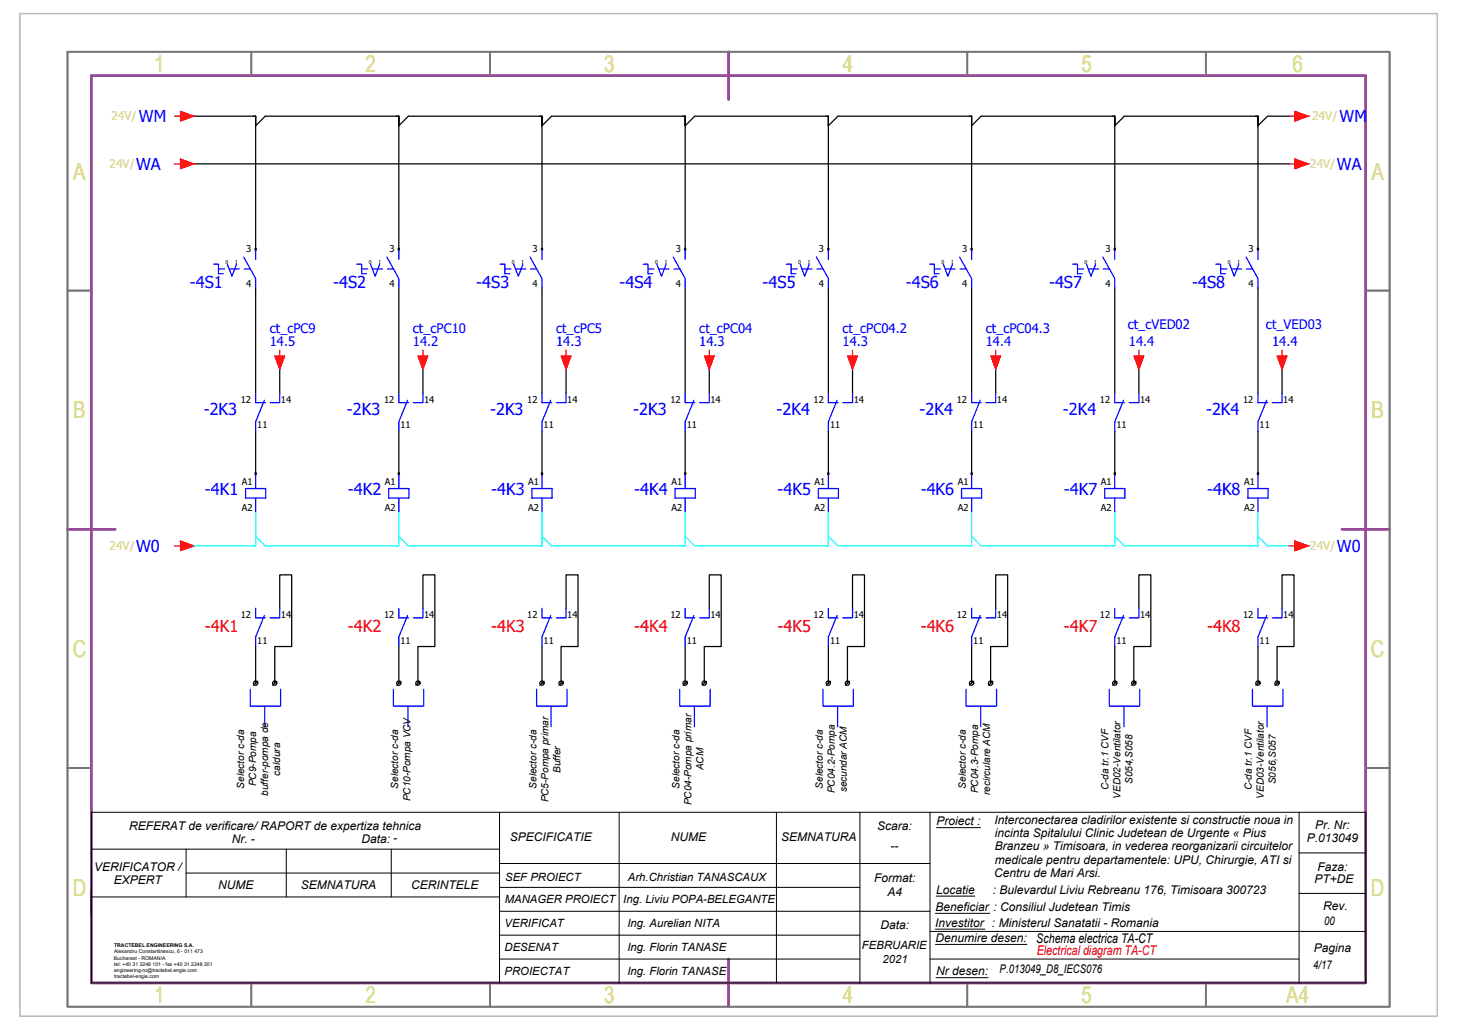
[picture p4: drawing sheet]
<svg xmlns="http://www.w3.org/2000/svg" width="297mm" height="210mm" viewBox="0 0 297 210" stroke-linecap="round" stroke-linejoin="round" font-family="sans-serif">
<!-- layer: CP_LINENORM -->
<path d="M4 2.8h289v204.3h-289z" fill="none" stroke="#bababa" stroke-width=".25"/>
<!-- layer: CP_FRAME -->
<path d="M18.6 15.4h259.8v184.9h-259.8zM148.5 10.6v9.7M13.8 107.9h9.7M273.6 107.9h9.7M148.5 195.4v9.8" fill="none" stroke="#954a95" stroke-width=".51"/>
<!-- layer: CP_FRREF -->
<g fill="none" stroke="#767676" stroke-width=".36">
<path d="M13.8 10.6h269.5v194.6h-269.5zM51.2 10.6v4.8M99.9 10.6v4.8M197.2 10.6v4.8M245.8 10.6v4.8M13.8 59.2h4.8M278.4 59.2h4.9M13.8 156.5h4.8M278.4 156.5h4.9M51.2 200.3v4.9M99.9 200.3v4.9M197.2 200.3v4.9"/>
<path d="M245.8 200.3v4.9"/>
</g>
<!-- layer: c_cartus text -->
<g fill="none" stroke="#000" stroke-width=".2">
<path d="M18.6 176.7v9.7M18.6 173.1h83.2M37.9 173.1v9.7M37.9 177.9h63.9M58.4 173.1v9.7M79.8 173.1v9.7M101.8 176h87.8M101.8 165.5v34.8M126.2 165.5v34.8M158.3 165.5v34.8M175.3 165.5v34.8M189.6 165.5v34.8"/>
<path d="M190.9 168.7h9M264.8 165.5v34.8M264.8 173.8h13.6M278.4 165.5h-259.8v34.8h259.8M18.6 182.8h83.2M101.8 180.8h73.5M101.8 185.7h87.8M101.8 190.6h73.5M101.8 195.4h73.5M189.6 189.8h88.8M189.6 195.4h75.2M190.7 189.3h10.1"/>
<path d="M190.7 186.1h11.1M190.7 192.5h18.6M190.8 199.2h10.7M190.8 182.6h7.9M264.8 182.1h13.6"/>
</g>
<!-- layer: a_has_UPU -->
<path d="M278.4 165.5v34.8" fill="none" stroke="#000" stroke-width=".2"/>
<!-- layer: EPLAN311 -->
<g fill="none" stroke="#0ff" stroke-width=".25">
<path d="M39.5 111.2h12.6M51.6 111.2h.5v-1.9l2 1.9h27.2M52.1 104.4v4.9M80.8 111.2h.5v-1.9l2 1.9h27.2M81.3 104.4v4.9M110 111.2h.5v-1.9l1.9 1.9h27.3M110.5 104.4v4.9M139.2 111.2h.5v-1.9l1.9 1.9h27.3M139.7 104.4v4.9M168.4 111.2h.5v-1.9l1.9 1.9h27.3M168.9 104.4v4.9M197.6 111.2h.5v-1.9l1.9 1.9h27.3"/>
<path d="M198.1 104.4v4.9M226.8 111.2h.5v-1.9l1.9 1.9h27.3M227.3 104.4v4.9M256 111.2h.5v-1.9l1.9 1.9h5.6M256.5 104.4v4.9"/>
</g>
<g fill="#f00" stroke="#f00" stroke-width=".2">
<path d="M56.1 72.6h1.9l-1 2.6z"/>
<path d="M85.2 72.6h2l-1 2.6z"/>
<path d="M114.4 72.6h2l-1 2.6z"/>
<path d="M143.6 72.6h2l-1 2.6z"/>
<path d="M172.8 72.6h2l-1 2.6z"/>
<path d="M202 72.6h2l-1 2.6z"/>
<path d="M231.2 72.6h2l-1 2.6z"/>
<path d="M260.4 72.6h1.9l-.9 2.6z"/>
<path d="M264 22.7l2.7 1h-2.7zM264 23.7v1l2.7-1z"/>
<path d="M264 32.4l2.7 1h-2.7zM264 33.4v1l2.7-1z"/>
<path d="M264 110.3l2.7 .9h-2.7zM264 111.2v1l2.7-1z"/>
<path d="M36.8 22.7l2.7 1h-2.7zM36.8 23.7v1l2.7-1z"/>
<path d="M36.8 32.4l2.7 1h-2.7zM36.8 33.4v1l2.7-1z"/>
<path d="M36.8 110.3l2.7 .9h-2.7zM36.8 111.2v1l2.7-1z"/>
</g>
<g fill="none" stroke="#f00" stroke-width=".25">
<path d="M35.6 23.7h1.2M35.6 33.4h1.2M36.8 22.7l2.7 1-2.7 1zM36.8 32.4l2.7 1-2.7 1zM262.8 23.7h1.2M262.8 33.4h1.2M264 22.7l2.7 1-2.7 1zM264 32.4l2.7 1-2.7 1zM56.1 72.6h1.9l-1 2.6zM57 71.3v1.3M85.2 72.6h2l-1 2.6zM86.2 71.3v1.3"/>
<path d="M114.4 72.6h2l-1 2.6zM115.4 71.3v1.3M143.6 72.6h2l-1 2.6zM144.6 71.3v1.3M172.8 72.6h2l-1 2.6zM173.8 71.3v1.3M202 72.6h2l-1 2.6zM203 71.3v1.3M231.2 72.6h2l-1 2.6zM232.2 71.3v1.3M260.4 72.6h1.9l-.9 2.6zM261.4 71.3v1.3"/>
<path d="M35.6 111.2h1.2M36.8 110.3l2.7 .9-2.7 1zM262.8 111.2h1.2M264 110.3l2.7 .9-2.7 1z"/>
</g>
<!-- layer: 0 -->
<g fill="none" stroke="#000" stroke-width=".25">
<path d="M39.5 33.4h223.3M39.5 23.7h12.6M81.3 23.7h-27.2l-2 1.9v-1.9v27.2M110.5 23.7h-27.2l-2 1.9v-1.9v27.2M139.7 23.7h-27.3l-1.9 1.9v-1.9v27.2M168.9 23.7h-27.3l-1.9 1.9v-1.9v27.2M198.1 23.7h-27.3l-1.9 1.9v-1.9v27.2M227.3 23.7h-27.3l-1.9 1.9v-1.9v27.2M256.5 23.7h-27.3l-1.9 1.9v-1.9v27.2M262.8 23.7h-4.4l-1.9 1.9v-1.9v27.2M52.1 58.7v21.4M81.3 58.7v21.4"/>
<path d="M110.5 58.7v21.4M139.7 58.7v21.4M168.9 58.7v21.4M198.1 58.7v21.4M227.3 58.7v21.4M256.5 58.7v21.4M57 75.2v4.9M86.2 75.2v4.9M115.4 75.2v4.9M144.6 75.2v4.9M173.8 75.2v4.9M203 75.2v4.9"/>
<path d="M232.2 75.2v4.9M261.4 75.2v4.9M52.1 87.9v8.7M81.3 87.9v8.7M110.5 87.9v8.7M139.7 87.9v8.7M168.9 87.9v8.7M198.1 87.9v8.7M227.3 87.9v8.7M256.5 87.9v8.7M52.1 131.8v7.4M52.5 138.8l-.8 .9"/>
<path d="M56.4 138.8l-.8 .9M57 124v-6.8h2.5v14.6h-3.5v7.4M81.3 131.8v7.4M81.7 138.8l-.8 .9M85.6 138.8l-.8 .9M86.2 124v-6.8h2.5v14.6h-3.5v7.4M110.5 131.8v7.4M110.9 138.8l-.8 .9M114.8 138.8l-.8 .9M115.4 124v-6.8h2.4v14.6h-3.4v7.4M139.7 131.8v7.4M140.1 138.8l-.8 .9"/>
<path d="M144 138.8l-.8 .9M144.6 124v-6.8h2.4v14.6h-3.4v7.4M168.9 131.8v7.4M169.3 138.8l-.8 .9M173.2 138.8l-.9 .9M173.8 124v-6.8h2.4v14.6h-3.4v7.4M198.1 131.8v7.4M198.5 138.8l-.9 .9M202.4 138.8l-.9 .9M203 124v-6.8h2.4v14.6h-3.4v7.4M227.3 131.8v7.4M227.7 138.8l-.9 .9"/>
<path d="M231.6 138.8l-.9 .9M232.2 124v-6.8h2.4v14.6h-3.5v7.4M256.5 131.8v7.4M256.9 138.8l-.9 .9M260.8 138.8l-.9 .9M261.4 124v-6.8h2.4v14.6h-3.4v7.4"/>
<circle cx="52.1" cy="139.2" r=".43"/>
<circle cx="56" cy="139.2" r=".43"/>
<circle cx="81.3" cy="139.2" r=".43"/>
<circle cx="85.2" cy="139.2" r=".43"/>
<circle cx="110.5" cy="139.2" r=".43"/>
<circle cx="114.4" cy="139.2" r=".43"/>
<circle cx="139.7" cy="139.2" r=".43"/>
<circle cx="143.6" cy="139.2" r=".43"/>
<circle cx="168.9" cy="139.2" r=".43"/>
<circle cx="172.8" cy="139.2" r=".43"/>
<circle cx="198.1" cy="139.2" r=".43"/>
<circle cx="201.9" cy="139.2" r=".43"/>
<circle cx="227.3" cy="139.2" r=".43"/>
<circle cx="231.1" cy="139.2" r=".43"/>
<circle cx="256.5" cy="139.2" r=".43"/>
<circle cx="260.3" cy="139.2" r=".43"/>
</g>
<!-- layer: EPLAN100 -->
<g fill="#000">
<circle cx="52.1" cy="50.9" r=".25"/>
<circle cx="81.3" cy="50.9" r=".25"/>
<circle cx="110.5" cy="50.9" r=".25"/>
<circle cx="139.7" cy="50.9" r=".25"/>
<circle cx="168.9" cy="50.9" r=".25"/>
<circle cx="198.1" cy="50.9" r=".25"/>
<circle cx="227.3" cy="50.9" r=".25"/>
<circle cx="256.5" cy="50.9" r=".25"/>
<circle cx="52.1" cy="96.6" r=".25"/>
<circle cx="81.3" cy="96.6" r=".25"/>
<circle cx="110.5" cy="96.6" r=".25"/>
<circle cx="139.7" cy="96.6" r=".25"/>
<circle cx="168.9" cy="96.6" r=".25"/>
<circle cx="198.1" cy="96.6" r=".25"/>
<circle cx="227.3" cy="96.6" r=".25"/>
<circle cx="256.5" cy="96.6" r=".25"/>
</g>
<!-- layer: EPLAN300 -->
<g fill="none" stroke="#00f" stroke-width=".25">
<path d="M43.6 53.8h.9v2h1M44.5 54.8h1.3M46.4 53.9l.9 2.4 .9-2.4M46.8 54.8h2M49.7 52.4l2.4 4.4v1.9M49.8 54.8h1.2M52.1 50.9v2M72.8 53.8h.9v2h1M73.7 54.8h1.3M75.6 53.9l.9 2.4 .9-2.4M76 54.8h2M78.9 52.4l2.4 4.4v1.9"/>
<path d="M79 54.8h1.2M81.3 50.9v2M101.9 53.8h1v2h1M102.9 54.8h1.3M104.7 53.9l1 2.4 .9-2.4M105.2 54.8h2M108.1 52.4l2.4 4.4v1.9M108.2 54.8h1.2M110.5 50.9v2M131.1 53.8h1v2h1M132.1 54.8h1.3M133.9 53.9l1 2.4 .9-2.4"/>
<path d="M134.4 54.8h2M137.3 52.4l2.4 4.4v1.9M137.4 54.8h1.2M139.7 50.9v2M160.3 53.8h1v2h1M161.3 54.8h1.2M163.1 53.9l.9 2.4 1-2.4M163.5 54.8h2.1M166.4 52.4l2.5 4.4v1.9M166.5 54.8h1.3M168.9 50.9v2M189.5 53.8h1v2h1"/>
<path d="M190.5 54.8h1.2M192.3 53.9l.9 2.4 1-2.4M192.8 54.8h1.9M195.6 52.4l2.5 4.4v1.9M195.7 54.8h1.3M198.1 50.9v2M218.7 53.8h1v2h.9M219.7 54.8h1.2M221.5 53.9l.9 2.4 1-2.4M221.9 54.8h2M224.8 52.4l2.5 4.4v1.9M224.9 54.8h1.3"/>
<path d="M227.3 50.9v2M247.9 53.8h1v2h.9M248.9 54.8h1.2M250.7 53.9l.9 2.4 .9-2.4M251.1 54.8h2M254 52.4l2.5 4.4v1.9M254.1 54.8h1.3M256.5 50.9v2M50.1 99.6h4.1v1.9h-4.1zM52.1 80.1v2h2M52.1 96.6v3M53.9 81.6l-1.8 4.4v1.9"/>
<path d="M57 80.1v2h-1.9M79.3 99.6h4.1v1.9h-4.1zM81.3 80.1v2h2M81.3 96.6v3M83.1 81.6l-1.8 4.4v1.9M86.2 80.1v2h-1.9M108.4 99.6h4.2v1.9h-4.2zM110.5 80.1v2h2M110.5 96.6v3M112.3 81.6l-1.8 4.4v1.9M115.4 80.1v2h-2M137.6 99.6h4.1v1.9h-4.1z"/>
<path d="M139.7 80.1v2h2M139.7 96.6v3M141.5 81.6l-1.8 4.4v1.9M144.6 80.1v2h-2M166.8 99.6h4.1v1.9h-4.1zM168.9 80.1v2h2M168.9 96.6v3M170.7 81.6l-1.8 4.4v1.9M173.8 80.1v2h-2M196 99.6h4.1v1.9h-4.1zM198.1 80.1v2h2M198.1 96.6v3"/>
<path d="M199.8 81.6l-1.7 4.4v1.9M203 80.1v2h-2M225.2 99.6h4.1v1.9h-4.1zM227.3 80.1v2h1.9M227.3 96.6v3M229.1 81.6l-1.8 4.4v1.9M232.2 80.1v2h-2M254.4 99.6h4.1v1.9h-4.1zM256.5 80.1v2h1.9M256.5 96.6v3M258.2 81.6l-1.7 4.4v1.9M261.4 80.1v2h-2"/>
<path d="M52.1 101.5v2.9M81.3 101.5v2.9M110.5 101.5v2.9M139.7 101.5v2.9M168.9 101.5v2.9M198.1 101.5v2.9M227.3 101.5v2.9M256.5 101.5v2.9M52.1 124v1.9h2M53.9 125.4l-1.8 4.4v2M57 124v1.9h-1.9M81.3 124v1.9h2"/>
<path d="M83.1 125.4l-1.8 4.4v2M86.2 124v1.9h-1.9M110.5 124v1.9h2M112.3 125.4l-1.8 4.4v2M115.4 124v1.9h-2M139.7 124v1.9h2M141.5 125.4l-1.8 4.4v2M144.6 124v1.9h-2M168.9 124v1.9h2M170.7 125.4l-1.8 4.4v2M173.8 124v1.9h-2M198.1 124v1.9h2"/>
<path d="M199.8 125.4l-1.7 4.4v2M203 124v1.9h-2M227.3 124v1.9h1.9M229.1 125.4l-1.8 4.4v2M232.2 124v1.9h-2M256.5 124v1.9h1.9M258.2 125.4l-1.7 4.4v2M261.4 124v1.9h-2"/>
</g>
<!-- layer: 0 -->
<g fill="none" stroke="#00f" stroke-width=".25">
<path d="M51 140.5v3.4h6.2v-3.4M54 143.9v4.2M80.2 140.5v3.4h6.2v-3.4M83.2 143.9v4.2M109.4 140.5v3.4h6.2v-3.4M112.4 143.9v4.2M138.6 140.5v3.4h6.2v-3.4M141.6 143.9v4.2M167.8 140.5v3.4h6.2v-3.4M170.8 143.9v4.2M197 140.5v3.4h6.2v-3.4M199.9 143.9v4.2"/>
<path d="M226.2 140.5v3.4h6.2v-3.4M229.1 143.9v4.2M255.3 140.5v3.4h6.2v-3.4M258.3 143.9v4.2"/>
</g>
<g font-size="4.8" fill="#dddd6e">
<text x="31.4" y="14.7">1</text>
<text x="74.5" y="14.7">2</text>
<text x="123.2" y="14.7">3</text>
<text x="171.8" y="14.7">4</text>
<text x="220.5" y="14.6">5</text>
<text x="263.5" y="14.7">6</text>
<text x="14.9" y="36.6">A</text>
<text x="279.6" y="36.6">A</text>
<text x="14.9" y="85.2">B</text>
<text x="279.6" y="85.2">B</text>
<text x="14.8" y="133.9">C</text>
<text x="279.5" y="133.9">C</text>
<text x="14.8" y="182.6">D</text>
<text x="279.5" y="182.6">D</text>
<text x="31.4" y="204.4">1</text>
<text x="74.5" y="204.4">2</text>
<text x="123.2" y="204.4">3</text>
<text x="171.8" y="204.4">4</text>
<text x="220.5" y="204.4">5</text>
<text x="262.2" y="204.4">A4</text>
</g>
<g font-size="3.3" fill="#00f">
<text x="28.3" y="24.9">WM</text>
<text x="273.1" y="24.9">WM</text>
<text x="27.8" y="34.6">WA</text>
<text x="272.5" y="34.6">WA</text>
<text x="38.7" y="58.7">-4S1</text>
<text x="67.9" y="58.7">-4S2</text>
<text x="97.1" y="58.7">-4S3</text>
<text x="126.3" y="58.7">-4S4</text>
<text x="155.5" y="58.7">-4S5</text>
<text x="184.7" y="58.7">-4S6</text>
<text x="213.9" y="58.7">-4S7</text>
<text x="243.1" y="58.7">-4S8</text>
<text x="41.5" y="84.5">-2K3</text>
<text x="70.7" y="84.5">-2K3</text>
<text x="99.9" y="84.5">-2K3</text>
<text x="129.1" y="84.5">-2K3</text>
<text x="158.3" y="84.5">-2K4</text>
<text x="187.5" y="84.5">-2K4</text>
<text x="216.7" y="84.5">-2K4</text>
<text x="245.9" y="84.5">-2K4</text>
<text x="41.7" y="100.8">-4K1</text>
<text x="70.9" y="100.8">-4K2</text>
<text x="100.1" y="100.8">-4K3</text>
<text x="129.3" y="100.8">-4K4</text>
<text x="158.5" y="100.8">-4K5</text>
<text x="187.7" y="100.8">-4K6</text>
<text x="216.9" y="100.8">-4K7</text>
<text x="246.1" y="100.8">-4K8</text>
<text x="27.8" y="112.5">W0</text>
<text x="272.5" y="112.5">W0</text>
</g>
<g font-size="3.3" fill="#f00">
<text x="41.7" y="128.7">-4K1</text>
<text x="70.9" y="128.7">-4K2</text>
<text x="100.1" y="128.7">-4K3</text>
<text x="129.3" y="128.7">-4K4</text>
<text x="158.5" y="128.7">-4K5</text>
<text x="187.7" y="128.7">-4K6</text>
<text x="216.9" y="128.7">-4K7</text>
<text x="246.1" y="128.7">-4K8</text>
</g>
<g font-size="2.7" fill="#00f">
<text x="55" y="70.5">14.5</text>
<text x="55" y="67.8">ct_cPC9</text>
<text x="84.2" y="70.5">14.2</text>
<text x="84.2" y="67.8">ct_cPC10</text>
<text x="113.4" y="70.5">14.3</text>
<text x="113.4" y="67.8">ct_cPC5</text>
<text x="142.6" y="70.5">14.3</text>
<text x="142.6" y="67.8">ct_cPC04</text>
<text x="171.8" y="70.5">14.3</text>
<text x="171.8" y="67.8">ct_cPC04.2</text>
<text x="201" y="70.5">14.4</text>
<text x="201" y="67.8">ct_cPC04.3</text>
<text x="229.9" y="67.1">ct_cVED02</text>
<text x="230.2" y="70.5">14.4</text>
<text x="258.1" y="67.1">ct_VED03</text>
<text x="259.3" y="70.5">14.4</text>
</g>
<text font-size="2.7" x="211.3" y="192.1">Schema electrica TA-CT</text>
<text font-size="2.7" fill="#f00" x="211.4" y="194.7">Electrical diagram TA-CT</text>
<g font-size="2.4" fill="#a5dd6e">
<text x="22.7" y="24.5">24V/</text>
<text x="267.5" y="24.5">24V/</text>
<text x="22.3" y="34.3">24V/</text>
<text x="267.1" y="34.3">24V/</text>
<text x="22.3" y="112.1">24V/</text>
<text x="267.1" y="112.1">24V/</text>
</g>
<g font-size="2.4">
<text x="202.7" y="167.9">Interconectarea cladirilor existente si constructie noua in</text>
<text x="26.3" y="169.1">REFERAT de verificare/ RAPORT de expertiza tehnica</text>
<text x="47.3" y="171.8">Nr. -</text>
<text x="73.7" y="171.8">Data: -</text>
<text x="103.9" y="171.5">SPECIFICATIE</text>
<text x="136.8" y="171.5">NUME</text>
<text x="159.2" y="171.5">SEMNATURA</text>
<text x="178.8" y="169.2">Scara:</text>
<text x="181.6" y="173.1">--</text>
<text x="190.9" y="168.2">Proiect :</text>
<text x="202.8" y="173.3">Branzeu » Timisoara, in vederea reorganizarii circuitelor</text>
<text x="202.8" y="170.6">incinta Spitalului Clinic Judetean de Urgente « Pius</text>
<text x="266.4" y="171.5">P.013049</text>
<text x="268.1" y="168.8">Pr. Nr:</text>
<text x="19.2" y="177.4">VERIFICATOR /</text>
<text x="178.2" y="179.7">Format:</text>
<text x="202.7" y="178.7">Centru de Mari Arsi.</text>
<text x="202.8" y="176">medicale pentru departamentele: UPU, Chirurgie, ATI si</text>
<text x="268" y="179.9">PT+DE</text>
<text x="268.6" y="177.6">Faza:</text>
<text x="23.2" y="180.1">EXPERT</text>
<text x="44.5" y="181.2">NUME</text>
<text x="61.3" y="181.2">SEMNATURA</text>
<text x="83.8" y="181.2">CERINTELE</text>
<text x="181" y="182.7">A4</text>
<text x="190.7" y="185.6">Beneficiar : Consiliul Judetean Timis</text>
<text x="190.8" y="182.1">Locatie</text>
<text x="202.4" y="182.1">: Bulevardul Liviu Rebreanu 176, Timisoara 300723</text>
<text x="269.8" y="185.4">Rev.</text>
<text x="179.5" y="189.4">Data:</text>
<text x="190.7" y="188.8">Investitor : Ministerul Sanatatii - Romania</text>
<text x="190.7" y="192">Denumire desen:</text>
<text x="269.9" y="188.4">00</text>
<text x="267.7" y="197.5">4/17</text>
<text x="267.8" y="194">Pagina</text>
<text x="190.8" y="198.7">Nr desen:</text>
<text x="203.8" y="198.4">P.013049_D8_IECS076</text>
</g>
<g font-size="2.3">
<text x="103" y="179.4">SEF PROIECT</text>
<text x="128" y="179.4">Arh.Christian TANASCAUX</text>
<text x="102.9" y="184.1">MANAGER PROIECT</text>
<text x="127.1" y="184.1">Ing. Liviu POPA-BELEGANTE</text>
<text x="102.9" y="188.9">VERIFICAT</text>
<text x="127.9" y="188.9">Ing. Aurelian NITA</text>
<text x="102.9" y="193.8">DESENAT</text>
<text x="127.9" y="193.8">Ing. Florin TANASE</text>
<text x="175.7" y="193.4">FEBRUARIE</text>
<text x="179.9" y="196.2">2021</text>
<text x="102.9" y="198.6">PROIECTAT</text>
<text x="127.9" y="198.7">Ing. Florin TANASE</text>
</g>
<g font-size="2">
<text x="49.7" y="160.7" transform="rotate(-90 49.7 160.7)">Selector c-da</text>
<text x="52.2" y="160.2" transform="rotate(-90 52.2 160.2)">PC9-Pompa</text>
<text x="57.1" y="158" transform="rotate(-90 57.1 158)">caldura</text>
<text x="81.2" y="160.7" transform="rotate(-90 81.2 160.7)">Selector c-da</text>
<text x="109.4" y="160.7" transform="rotate(-90 109.4 160.7)">Selector c-da</text>
<text x="114.3" y="157.5" transform="rotate(-90 114.3 157.5)">Buffer</text>
<text x="138.5" y="160.7" transform="rotate(-90 138.5 160.7)">Selector c-da</text>
<text x="143.5" y="157" transform="rotate(-90 143.5 157)">ACM</text>
<text x="167.7" y="160.7" transform="rotate(-90 167.7 160.7)">Selector c-da</text>
<text x="170.2" y="161.6" transform="rotate(-90 170.2 161.6)">PC04.2-Pompa</text>
<text x="172.7" y="161.5" transform="rotate(-90 172.7 161.5)">secundar ACM</text>
<text x="196.9" y="160.7" transform="rotate(-90 196.9 160.7)">Selector c-da</text>
<text x="199.4" y="161.6" transform="rotate(-90 199.4 161.6)">PC04.3-Pompa</text>
<text x="226" y="161.1" transform="rotate(-90 226 161.1)">C-da tr.1 CVF</text>
<text x="230.9" y="159.8" transform="rotate(-90 230.9 159.8)">S054,S058</text>
<text x="255.2" y="161.1" transform="rotate(-90 255.2 161.1)">C-da tr.1 CVF</text>
<text x="260.1" y="159.8" transform="rotate(-90 260.1 159.8)">S056,S057</text>
<text x="54.7" y="162.2" transform="rotate(-90 54.7 162.2)">buffer-pompa de</text>
<text x="83.7" y="163.3" transform="rotate(-90 83.7 163.3)">PC10-Pompa VCV</text>
<text x="111.8" y="163.5" transform="rotate(-90 111.8 163.5)">PC5-Pompa primar</text>
<text x="141" y="164.1" transform="rotate(-90 141 164.1)">PC04-Pompa primar</text>
<text x="201.9" y="162" transform="rotate(-90 201.9 162)">recirculare ACM</text>
<text x="228.4" y="162.8" transform="rotate(-90 228.4 162.8)">VED02-Ventilator</text>
<text x="257.6" y="162.8" transform="rotate(-90 257.6 162.8)">VED03-Ventilator</text>
</g>
<g font-size="1.9">
<text x="50.2" y="51.3">3</text>
<text x="79.4" y="51.3">3</text>
<text x="108.6" y="51.3">3</text>
<text x="137.8" y="51.3">3</text>
<text x="166.9" y="51.3">3</text>
<text x="196.2" y="51.3">3</text>
<text x="225.3" y="51.3">3</text>
<text x="254.5" y="51.3">3</text>
<text x="50.2" y="58.5">4</text>
<text x="79.4" y="58.5">4</text>
<text x="108.6" y="58.5">4</text>
<text x="137.8" y="58.5">4</text>
<text x="166.9" y="58.5">4</text>
<text x="196.2" y="58.5">4</text>
<text x="225.3" y="58.5">4</text>
<text x="254.5" y="58.5">4</text>
<text x="49.1" y="82.1">12</text>
<text x="57.3" y="82.1">14</text>
<text x="78.3" y="82.1">12</text>
<text x="86.5" y="82.1">14</text>
<text x="107.5" y="82.1">12</text>
<text x="115.7" y="82.1">14</text>
<text x="136.7" y="82.1">12</text>
<text x="144.9" y="82.1">14</text>
<text x="165.9" y="82.1">12</text>
<text x="174" y="82.1">14</text>
<text x="195.1" y="82.1">12</text>
<text x="203.2" y="82.1">14</text>
<text x="224.2" y="82.1">12</text>
<text x="232.4" y="82.1">14</text>
<text x="253.4" y="82.1">12</text>
<text x="261.6" y="82.1">14</text>
<text x="52.5" y="87.3">11</text>
<text x="81.6" y="87.3">11</text>
<text x="110.8" y="87.3">11</text>
<text x="140" y="87.3">11</text>
<text x="169.2" y="87.3">11</text>
<text x="198.4" y="87.3">11</text>
<text x="227.6" y="87.3">11</text>
<text x="256.8" y="87.3">11</text>
<text x="49.3" y="98.9">A1</text>
<text x="78.5" y="98.9">A1</text>
<text x="107.7" y="98.9">A1</text>
<text x="136.9" y="98.9">A1</text>
<text x="166.1" y="98.9">A1</text>
<text x="195.2" y="98.9">A1</text>
<text x="224.4" y="98.9">A1</text>
<text x="253.6" y="98.9">A1</text>
<text x="49.3" y="104.2">A2</text>
<text x="78.5" y="104.2">A2</text>
<text x="107.7" y="104.2">A2</text>
<text x="136.9" y="104.2">A2</text>
<text x="166.1" y="104.2">A2</text>
<text x="195.2" y="104.2">A2</text>
<text x="224.4" y="104.2">A2</text>
<text x="253.6" y="104.2">A2</text>
<text x="49.1" y="126">12</text>
<text x="57.3" y="125.9">14</text>
<text x="78.3" y="126">12</text>
<text x="86.5" y="125.9">14</text>
<text x="107.5" y="126">12</text>
<text x="115.7" y="125.9">14</text>
<text x="136.7" y="126">12</text>
<text x="144.9" y="125.9">14</text>
<text x="165.9" y="126">12</text>
<text x="174" y="125.9">14</text>
<text x="195.1" y="126">12</text>
<text x="203.2" y="125.9">14</text>
<text x="224.2" y="126">12</text>
<text x="232.4" y="125.9">14</text>
<text x="253.4" y="126">12</text>
<text x="261.6" y="125.9">14</text>
<text x="52.5" y="131.1">11</text>
<text x="81.6" y="131.1">11</text>
<text x="110.8" y="131.1">11</text>
<text x="140" y="131.1">11</text>
<text x="169.2" y="131.1">11</text>
<text x="198.4" y="131.1">11</text>
<text x="227.6" y="131.1">11</text>
<text x="256.8" y="131.1">11</text>
</g>
<g font-size="1.1">
<text x="46" y="53.9">0</text>
<text x="48" y="53.9">I</text>
<text x="75.2" y="53.9">0</text>
<text x="77.2" y="53.9">I</text>
<text x="104.4" y="53.9">0</text>
<text x="106.4" y="53.9">I</text>
<text x="133.5" y="53.9">0</text>
<text x="135.6" y="53.9">I</text>
<text x="162.7" y="53.9">0</text>
<text x="164.8" y="53.9">I</text>
<text x="191.9" y="53.9">0</text>
<text x="194" y="53.9">I</text>
<text x="221.1" y="53.9">0</text>
<text x="223.1" y="53.9">I</text>
<text x="250.3" y="53.9">0</text>
<text x="252.3" y="53.9">I</text>
</g>
<g font-size="1">
<text x="23.2" y="195.6">Bucharest - ROMANIA</text>
<text x="23.3" y="192.9">TRACTEBEL ENGINEERING S.A.</text>
<text x="23.3" y="196.8">tel: +40 31 2248 101 - fax +40 31 2248 201</text>
<text x="23.3" y="194.3">Alexandru Constantinescu, 6 - 011 473</text>
<text x="23.2" y="198.1">engineering-ro@tractebel.engie.com</text>
<text x="23.3" y="199.4">tractebel-engie.com</text>
</g>
</svg>
